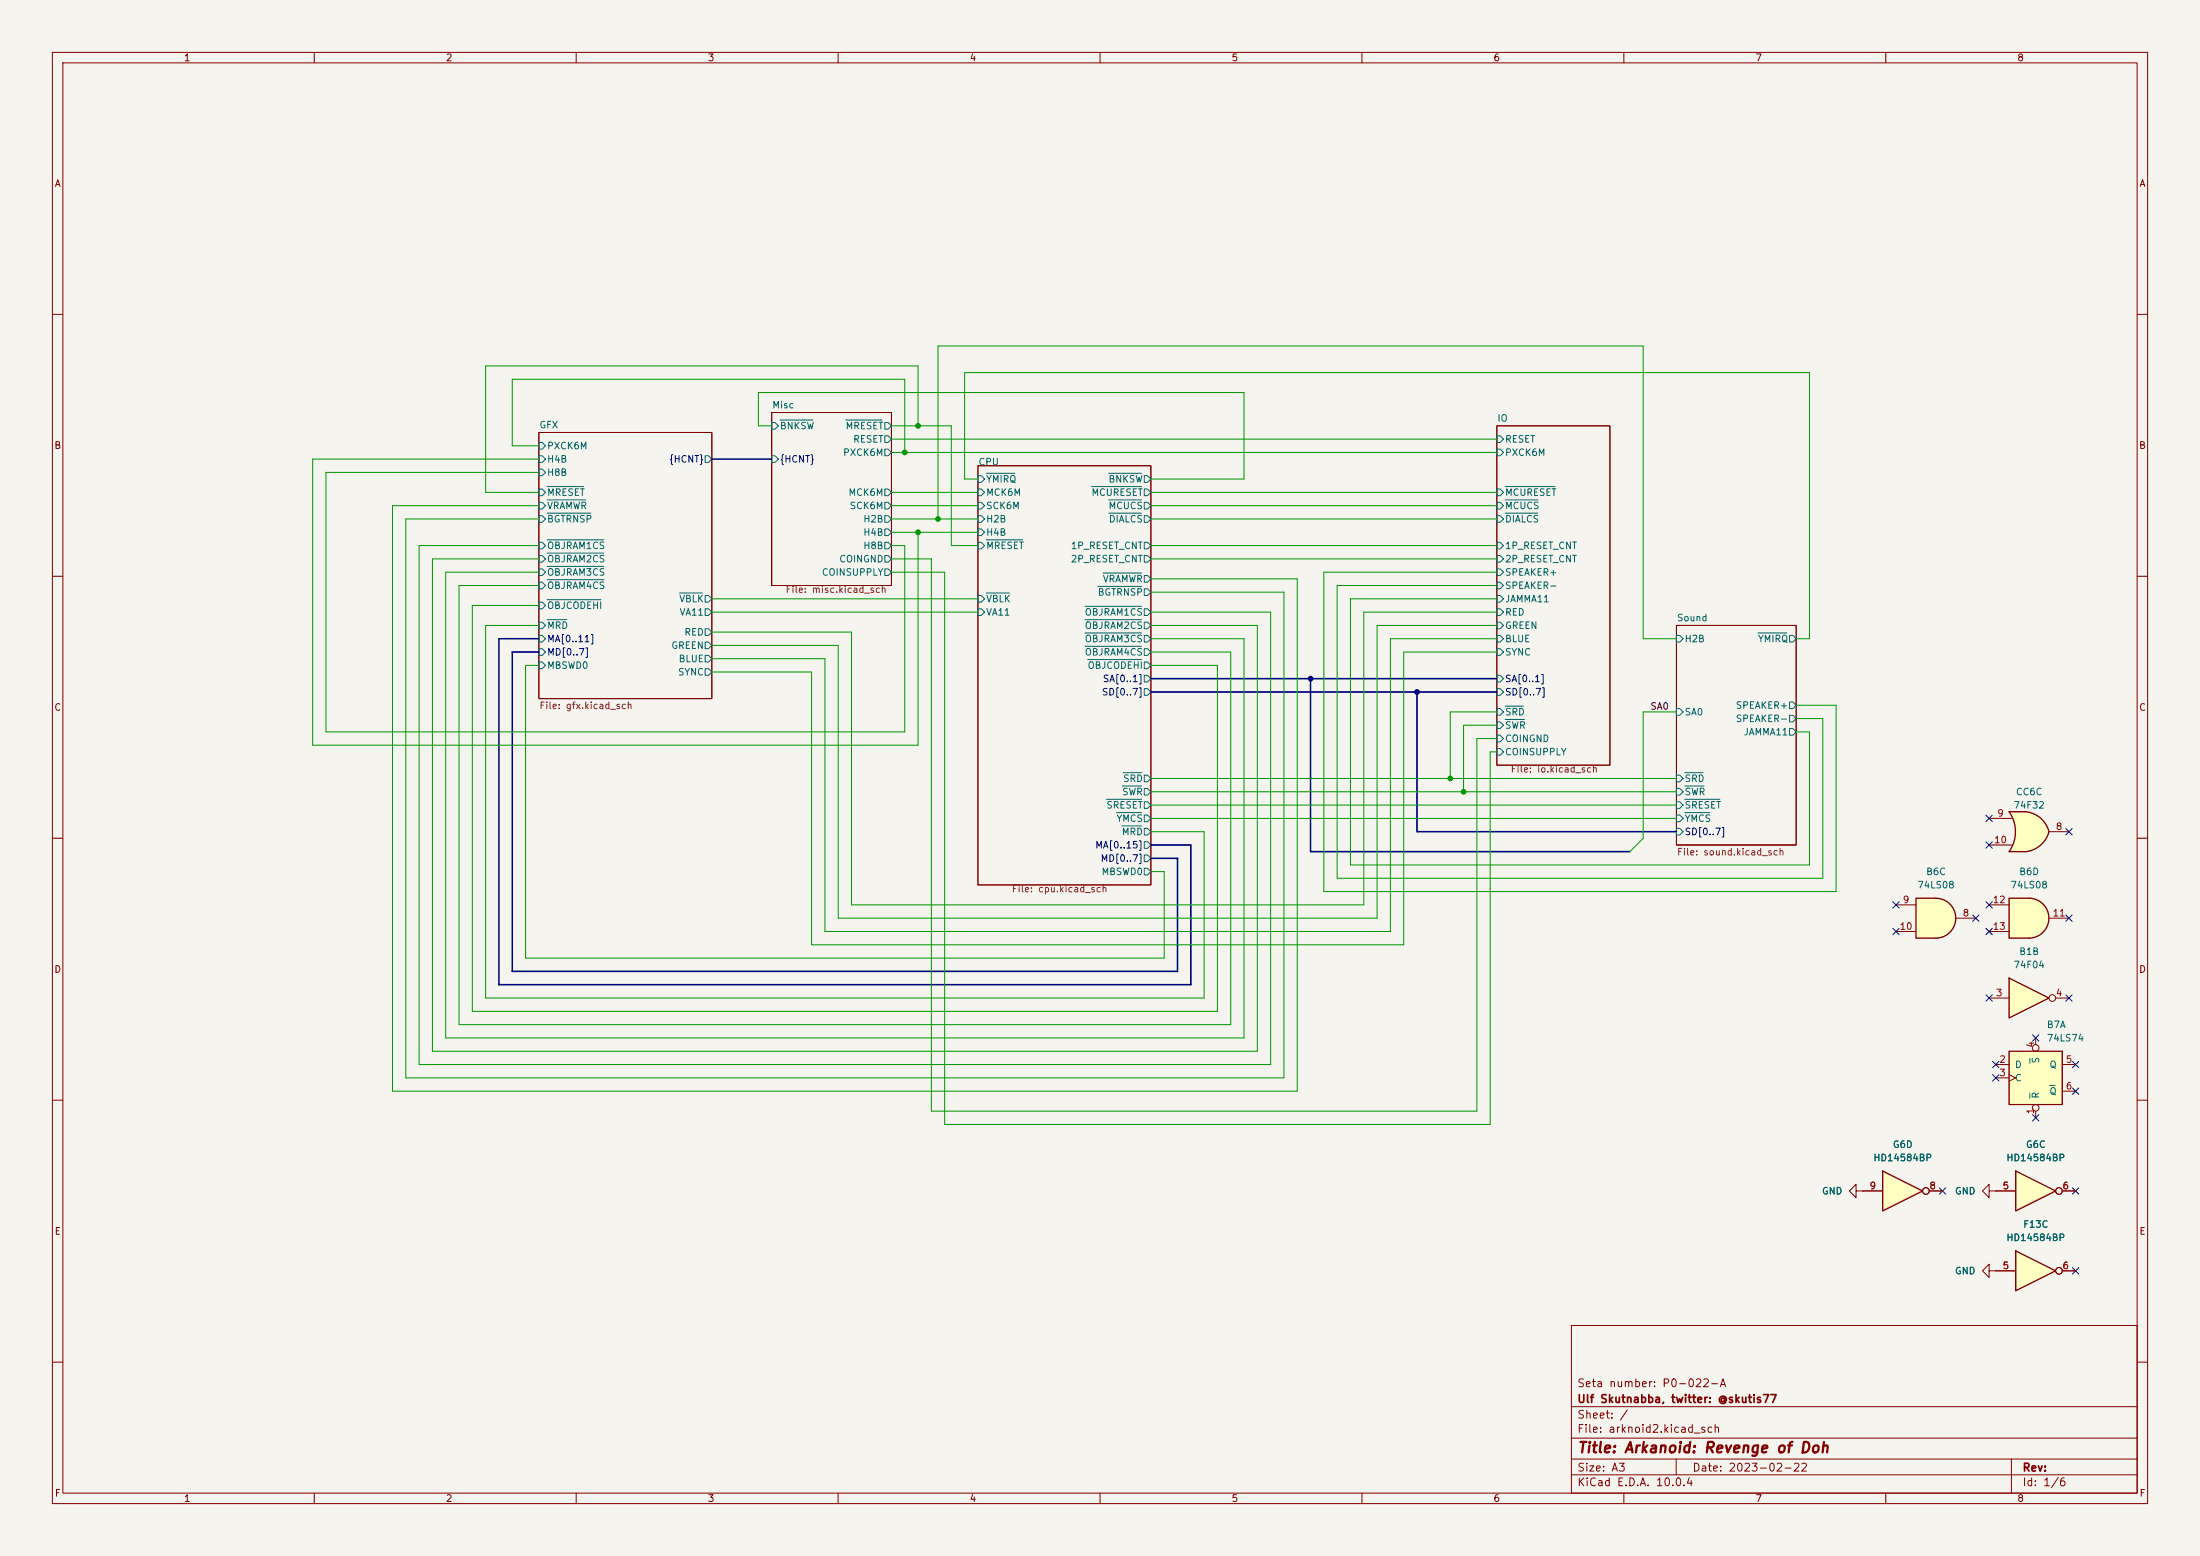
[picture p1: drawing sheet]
<svg xmlns="http://www.w3.org/2000/svg" width="420mm" height="297mm" viewBox="0 0 420 297" stroke-linecap="round" stroke-linejoin="round" font-family="sans-serif">
<path d="M0 0h420v297h-420z" fill="#f5f4ef" stroke="#f5f4ef" stroke-width=".19"/>
<g fill="none" stroke="#840000" stroke-width=".19">
<path d="M10 10h400v277h-400zM12 12h396v273h-396zM60 10v2M110 10v2M160 10v2M210 10v2M260 10v2M310 10v2M360 10v2M10 60h2M147.3 78.7h22.9v33.1h-22.9zM408 60h2"/>
<path d="M102.9 82.6h33v50.8h-33zM186.7 88.9h33v80h-33zM285.7 81.3h21.6v64.8h-21.6zM10 110h2M320 119.4h22.9v41.9h-22.9zM408 110h2M10 160h2M408 160h2M10 210h2M408 210h2M300 253h108v32h-108zM10 260h2"/>
<path d="M300 278.5h108M300 274.5h108M300 268.5h108M320 278.5v3M384 278.5v6.5M408 260h2M60 285v2M110 285v2M160 285v2M210 285v2M260 285v2M300 281.5h108"/>
<path d="M310 285v2M360 285v2"/>
</g>
<g fill="none" stroke="#006464" stroke-width=".19">
<path d="M102.9 93.3h.6l.6 .7-.6 .6h-.6zM102.9 95.9h.6l.6 .6-.6 .7h-.6zM102.9 98.4h.6l.6 .7-.6 .6h-.6zM102.9 84.5h.6l.6 .6-.6 .6h-.6zM102.9 87h.6l.6 .6-.6 .7h-.6zM102.9 89.5h.6l.6 .7-.6 .6h-.6zM104.5 92.9h6.9M104.5 95.4h7.3M104.5 98h8.3M134.6 87h.7l.6 .6-.6 .7h-.7zM147.3 80.6h.7l.6 .7-.6 .6h-.7zM147.3 87h.7l.6 .6-.6 .7h-.7z"/>
<path d="M148.9 80.2h6.3M161.4 80.2h7M168.9 85.7h.6l.7 .7-.7 .6h-.6zM168.9 95.9h.6l.7 .6-.7 .7h-.6zM168.9 93.3h.6l.7 .7-.7 .6h-.6zM168.9 98.4h.6l.7 .7-.7 .6h-.6zM168.9 80.6h.6l.7 .7-.7 .6h-.6zM168.9 83.2h.6l.7 .6-.7 .7h-.6zM186.7 95.9h.6l.7 .6-.7 .7h-.6zM186.7 98.4h.6l.7 .7-.7 .6h-.6zM186.7 93.3h.6l.7 .7-.7 .6h-.6zM186.7 90.8h.6l.7 .6-.7 .7h-.6z"/>
<path d="M188.3 90.3h5.5M208.4 92.9h9.5M211.6 95.4h6.3M211.6 90.3h6.3M211.7 98h6.2M218.4 90.8h.7l.6 .6-.6 .7h-.7zM218.4 98.4h.7l.6 .7-.6 .6h-.7zM218.4 95.9h.7l.6 .6-.6 .7h-.7zM218.4 93.3h.7l.6 .7-.6 .6h-.7zM285.7 98.4h.7l.6 .7-.6 .6h-.7zM285.7 85.7h.7l.6 .7-.6 .6h-.7zM285.7 83.2h.7l.6 .6-.6 .7h-.7z"/>
<path d="M285.7 93.3h.7l.6 .7-.6 .6h-.7zM285.7 95.9h.7l.6 .6-.6 .7h-.7zM287.3 92.9h9.6M287.3 95.4h6.3M287.3 98h6.3M102.9 118.7h.6l.6 .7-.6 .6h-.6zM102.9 114.9h.6l.6 .7-.6 .6h-.6zM102.9 111.1h.6l.6 .7-.6 .6h-.6zM102.9 108.6h.6l.6 .6-.6 .7h-.6zM102.9 106h.6l.6 .7-.6 .6h-.6zM102.9 103.5h.6l.6 .6-.6 .7h-.6zM104.5 118.3h3.7"/>
<path d="M104.5 114.5h10.2M104.5 110.7h10.8M104.5 108.1h10.8M104.5 105.6h10.8M104.5 103h10.8M129.7 113.2h4.4M134.6 116.2h.7l.6 .6-.6 .7h-.7zM134.6 113.7h.7l.6 .6-.6 .6h-.7zM168.9 103.5h.6l.7 .6-.7 .7h-.6zM168.9 101h.6l.7 .6-.7 .6h-.6zM168.9 106h.6l.7 .7-.7 .6h-.6zM168.9 108.6h.6l.7 .6-.7 .7h-.6z"/>
<path d="M186.7 116.2h.6l.7 .6-.7 .7h-.6zM186.7 101h.6l.7 .6-.7 .6h-.6zM186.7 113.7h.6l.7 .6-.7 .6h-.6zM186.7 103.5h.6l.7 .6-.7 .7h-.6zM188.3 113.2h4.4M188.3 103h6.9M207.1 118.3h10.8M207.1 115.7h10.8M209.6 111.9h8.3M210.6 109.4h7.3M218.4 118.7h.7l.6 .7-.6 .6h-.7zM218.4 116.2h.7l.6 .6-.6 .7h-.7z"/>
<path d="M218.4 109.9h.7l.6 .6-.6 .6h-.7zM218.4 112.4h.7l.6 .6-.6 .7h-.7zM218.4 103.5h.7l.6 .6-.6 .7h-.7zM218.4 106h.7l.6 .7-.6 .6h-.7zM285.7 103.5h.7l.6 .6-.6 .7h-.7zM285.7 106h.7l.6 .7-.6 .6h-.7zM285.7 108.6h.7l.6 .6-.6 .7h-.7zM285.7 113.7h.7l.6 .6-.6 .6h-.7zM285.7 116.2h.7l.6 .6-.6 .7h-.7zM285.7 118.7h.7l.6 .7-.6 .6h-.7zM285.7 111.1h.7l.6 .7-.6 .6h-.7zM102.9 123.8h.6l.6 .7-.6 .6h-.6z"/>
<path d="M102.9 126.4h.6l.6 .6-.6 .6h-.6zM102.9 121.3h.6l.6 .6-.6 .7h-.6zM134.6 127.6h.7l.6 .7-.6 .6h-.7zM134.6 122.6h.7l.6 .6-.6 .6h-.7zM134.6 120h.7l.6 .7-.6 .6h-.7zM134.6 125.1h.7l.6 .6-.6 .7h-.7zM207.1 120.8h10.8M207.1 123.4h10.8M207.7 125.9h10.2M218.4 121.3h.7l.6 .6-.6 .7h-.7zM218.4 123.8h.7l.6 .7-.6 .6h-.7zM218.4 126.4h.7l.6 .6-.6 .6h-.7z"/>
<path d="M218.4 128.9h.7l.6 .6-.6 .7h-.7zM218.4 131.4h.7l.6 .7-.6 .6h-.7zM285.7 121.3h.7l.6 .6-.6 .7h-.7zM285.7 123.8h.7l.6 .7-.6 .6h-.7zM285.7 135.3h.7l.6 .6-.6 .6h-.7zM285.7 137.8h.7l.6 .6-.6 .7h-.7zM285.7 128.9h.7l.6 .6-.6 .7h-.7zM285.7 131.4h.7l.6 .7-.6 .6h-.7zM287.3 134.8h3.5M287.3 137.3h3.7M320 121.3h.7l.6 .6-.6 .7h-.7zM320 135.3h.7l.6 .6-.6 .6h-.7z"/>
<path d="M335.6 120.8h5.5M341.6 139.1h.7l.6 .6-.6 .6h-.7zM341.6 121.3h.7l.6 .6-.6 .7h-.7zM341.6 136.5h.7l.6 .7-.6 .6h-.7zM341.6 134h.7l.6 .6-.6 .7h-.7zM211.2 152.6h6.7M213.2 155.1h4.7M214.2 157.6h3.7M214.2 150h3.7M214.4 147.5h3.5M218.4 155.6h.7l.6 .6-.6 .6h-.7zM218.4 158.1h.7l.6 .7-.6 .6h-.7z"/>
<path d="M218.4 153h.7l.6 .7-.6 .6h-.7zM218.4 148h.7l.6 .6-.6 .6h-.7zM218.4 150.5h.7l.6 .6-.6 .7h-.7zM285.7 140.3h.7l.6 .7-.6 .6h-.7zM285.7 142.9h.7l.6 .6-.6 .6h-.7zM320 153h.7l.6 .7-.6 .6h-.7zM320 155.6h.7l.6 .6-.6 .6h-.7zM320 148h.7l.6 .6-.6 .6h-.7zM320 150.5h.7l.6 .6-.6 .7h-.7zM320 158.1h.7l.6 .7-.6 .6h-.7zM321.6 152.6h6.7M321.6 155.1h4.8"/>
<path d="M321.6 147.5h3.5M321.6 150h3.7M218.4 163.2h.7l.6 .6-.6 .7h-.7zM218.4 165.7h.7l.6 .7-.6 .6h-.7zM218.4 160.7h.7l.6 .6-.6 .6h-.7z"/>
</g>
<path d="M359.4 223.5l7.6 3.8-7.6 3.8z" fill="#ffffc2"/>
<path d="M359.4 223.5l7.6 3.8-7.6 3.8z" fill="none" stroke="#840000" stroke-width=".25"/>
<g fill="none" stroke="#840000" stroke-width=".19">
<path d="M354.3 227.3v-1.2l-1.2 1.2 1.2 1.3v-1.3h5.1M368.3 227.3h2.5M379.7 227.3v-1.2l-1.2 1.2 1.2 1.3v-1.3h1.3M379.7 242.6v-1.3l-1.2 1.3 1.2 1.2v-1.2h1.3"/>
<circle cx="367.7" cy="227.3" r=".63"/>
</g>
<path d="M387.3 171.5a3.8 3.8 0 0 1 3.8 3.8 3.8 3.8 0 0 1-3.8 3.8z" fill="#ffffc2" stroke="#ffffc2" stroke-width=".19"/>
<path d="M383.5 171.5h3.8v7.6h-3.8z" fill="#ffffc2"/>
<path d="M383.5 171.5h3.8a3.8 3.8 0 0 1 3.8 3.8 3.8 3.8 0 0 1-3.8 3.8h-3.8z" fill="none" stroke="#840000" stroke-width=".25"/>
<path d="M379.7 172.7h3.8M379.7 177.8h3.8M391.2 175.3h3.8" fill="none" stroke="#840000" stroke-width=".19"/>
<path d="M383.5 154.9h3.2M383.5 162.6h3.2" fill="none" stroke="#ffffc2" stroke-width=".19"/>
<g fill="#ffffc2" stroke="#ffffc2" stroke-width=".19">
<path d="M386.1 157.4l5.1 1.4a5.2 5.2 0 0 1-4.5 3.8z"/>
<path d="M386.7 154.9a5.1 5.1 0 0 1 4.5 3.8l-5 1.3z"/>
</g>
<path d="M383.5 154.9h3.2v7.7h-3.2a6.7 6.7 0 0 0 0-7.7z" fill="#ffffc2"/>
<path d="M383.5 154.9h3.2a5.1 5.1 0 0 1 4.5 3.8 5.2 5.2 0 0 1-4.5 3.9h-3.2a6.6 6.6 0 0 0 0-7.7z" fill="none" stroke="#840000" stroke-width=".25"/>
<path d="M379.7 156.2h4.3M391.2 158.8h3.8M379.7 161.3h4.3" fill="none" stroke="#840000" stroke-width=".19"/>
<path d="M369.6 171.5a3.8 3.8 0 0 1 3.8 3.8 3.8 3.8 0 0 1-3.8 3.8z" fill="#ffffc2" stroke="#ffffc2" stroke-width=".19"/>
<path d="M365.8 171.5h3.8v7.6h-3.8z" fill="#ffffc2"/>
<path d="M365.8 171.5h3.8a3.8 3.8 0 0 1 3.8 3.8 3.8 3.8 0 0 1-3.8 3.8h-3.8z" fill="none" stroke="#840000" stroke-width=".25"/>
<path d="M361.9 172.7h3.9M361.9 177.8h3.9M373.4 175.3h3.8" fill="none" stroke="#840000" stroke-width=".19"/>
<path d="M383.5 186.7l7.7 3.8-7.7 3.8z" fill="#ffffc2"/>
<path d="M383.5 186.7l7.7 3.8-7.7 3.8z" fill="none" stroke="#840000" stroke-width=".25"/>
<g fill="none" stroke="#840000" stroke-width=".19">
<path d="M379.7 190.5h3.8M392.4 190.5h2.6"/>
<circle cx="391.8" cy="190.5" r=".63"/>
</g>
<path d="M383.5 200.7h10.2v10.1h-10.2z" fill="#ffffc2"/>
<path d="M383.5 200.7h10.2v10.1h-10.2z" fill="none" stroke="#840000" stroke-width=".25"/>
<g fill="none" stroke="#840000" stroke-width=".19">
<path d="M388.6 198.1v1.3M381 203.2h2.5M381 205.7h2.5M383.5 205.1l1.3 .6-1.3 .7M388.6 212.1v1.3M393.7 203.2h2.5M393.7 208.3h2.5"/>
<circle cx="388.6" cy="211.5" r=".63"/>
<circle cx="388.6" cy="200" r=".63"/>
</g>
<path d="M387.5 202v1M387.5 208.7v1M391.3 207.2h1.1" fill="none" stroke="#006464" stroke-width=".19"/>
<path d="M384.8 223.5l7.6 3.8-7.6 3.8z" fill="#ffffc2"/>
<path d="M384.8 223.5l7.6 3.8-7.6 3.8z" fill="none" stroke="#840000" stroke-width=".25"/>
<g fill="none" stroke="#840000" stroke-width=".19">
<path d="M381 227.3h3.8M393.7 227.3h2.5"/>
<circle cx="393.1" cy="227.3" r=".63"/>
</g>
<path d="M384.8 238.8l7.6 3.8-7.6 3.8z" fill="#ffffc2"/>
<path d="M384.8 238.8l7.6 3.8-7.6 3.8z" fill="none" stroke="#840000" stroke-width=".25"/>
<g fill="none" stroke="#840000" stroke-width=".19">
<path d="M355.6 227.3h3.8M368.3 227.3h2.5M381 227.3h3.8M393.7 227.3h2.5M381 242.6h3.8M393.7 242.6h2.5"/>
<circle cx="367.7" cy="227.3" r=".63"/>
<circle cx="393.1" cy="227.3" r=".63"/>
<circle cx="393.1" cy="242.6" r=".63"/>
</g>
<path d="M135.9 87.6h11.4M102.9 124.5h-5.1v60.9h127v-21.6h-5.1M102.9 121.9h-7.7v66.1h132.1v-26.7h-7.6M219.7 129.5h66M219.7 132.1h66M250.2 129.5v33.1h60.9M270.5 132.1v26.7h49.5" fill="none" stroke="#000084" stroke-width=".3"/>
<g fill="none" stroke="#009600" stroke-width=".19">
<path d="M102.9 85.1h-5.1v-12.7h74.9v14M102.9 90.2h-40.7v49.5h110.5v-35.6h-2.5M102.9 87.6h-43.2v54.6h115.6v-40.6M102.9 96.5h-28v111.8h172.7v-97.8h-27.9M102.9 99.1h-25.4v106.6h167.6v-92.7h-25.4M147.3 81.3h-2.5v-6.4h92.7v16.5h-17.8M170.2 94h16.5M170.2 86.4h115.5M170.2 96.5h16.5M170.2 99.1h16.5M170.2 83.8h115.5M170.2 81.3h11.4v22.8h5.1"/>
<path d="M175.3 81.3v-11.4h-82.6v24.1h10.2M179.1 99.1v-33.1h134.6v55.9h6.3M186.7 91.4h-2.6v-20.3h161.3v50.8h-2.5M219.7 94h66M219.7 96.5h66M219.7 99.1h66M102.9 111.8h-15.3v83.8h147.3v-71.1h-15.2M102.9 106.7h-20.4v94h157.5v-81.3h-20.3M102.9 119.4h-10.2v71.1h137.2v-31.7h-10.2M102.9 109.2h-17.8v88.9h152.4v-76.2h-17.8M102.9 115.6h-12.7v77.4h142.2v-66h-12.7M102.9 104.1h-22.9v99.1h162.6v-86.4h-22.9"/>
<path d="M135.9 116.8h50.8M135.9 114.3h50.8M170.2 106.7h7.6v105.4h104.1v-71.1h3.8M170.2 109.2h10.1v105.4h104.2v-71.1h1.2M170.2 101.6h16.5M219.7 106.7h66M219.7 104.1h66M285.7 116.8h-25.4v55.9h-97.7v-52h-26.7M285.7 111.8h-30.4v55.8h92.7v-30.4h-5.1M285.7 109.2h-33v61h97.8v-35.6h-7.6M285.7 114.3h-27.9v50.8h87.6v-25.4h-2.5M285.7 119.4h-22.8v55.9h-102.9v-52.1h-24.1"/>
<path d="M102.9 127h-2.6v55.9h121.9v-16.5h-2.5M285.7 135.9h-8.8v12.7M285.7 124.5h-17.7v55.8h-113.1v-52h-19M285.7 121.9h-20.3v55.9h-107.9v-52.1h-21.6M285.7 138.4h-6.3v12.7M320 135.9h-6.3v24.1l-2.6 2.6M219.7 151.1h100.3M219.7 148.6h100.3M219.7 156.2h100.3M219.7 153.7h100.3"/>
</g>
<g fill="none" stroke="#000084" stroke-width=".19">
<path d="M379.1 155.6l1.2 1.2M380.3 155.6l-1.2 1.2M394.4 158.1l1.2 1.3M395.6 158.1l-1.2 1.3M361.3 177.2l1.3 1.2M361.3 172.1l1.3 1.2M362.6 177.2l-1.3 1.2M362.6 172.1l-1.3 1.2M376.6 174.7l1.2 1.2M377.8 174.7l-1.2 1.2M379.1 172.1l1.2 1.2M379.1 177.2l1.2 1.2"/>
<path d="M379.1 160.7l1.2 1.2M380.3 172.1l-1.2 1.2M380.3 177.2l-1.2 1.2M380.3 160.7l-1.2 1.2M394.4 174.7l1.2 1.2M395.6 174.7l-1.2 1.2M379.1 189.9l1.2 1.2M380.3 189.9l-1.2 1.2M388 197.5l1.2 1.2M389.2 197.5l-1.2 1.2M394.4 189.9l1.2 1.2M395.6 189.9l-1.2 1.2"/>
<path d="M380.4 205.1l1.2 1.2M380.4 202.6l1.2 1.2M381.6 205.1l-1.2 1.2M381.6 202.6l-1.2 1.2M388 212.8l1.2 1.2M389.2 212.8l-1.2 1.2M395.6 207.7l1.2 1.2M395.6 202.6l1.2 1.2M396.8 207.7l-1.2 1.2M396.8 202.6l-1.2 1.2M370.2 226.7l1.2 1.2M371.4 226.7l-1.2 1.2"/>
<path d="M395.6 226.7l1.2 1.2M396.8 226.7l-1.2 1.2M395.6 242l1.2 1.2M396.8 242l-1.2 1.2"/>
</g>
<g fill="#000084" stroke="#000084" stroke-width=".19">
<circle cx="250.2" cy="129.5" r=".46"/>
<circle cx="270.5" cy="132.1" r=".46"/>
</g>
<g fill="#009600" stroke="#009600" stroke-width=".19">
<circle cx="179.1" cy="99.1" r=".46"/>
<circle cx="172.7" cy="86.4" r=".46"/>
<circle cx="175.3" cy="81.3" r=".46"/>
<circle cx="279.4" cy="151.1" r=".46"/>
<circle cx="276.9" cy="148.6" r=".46"/>
<circle cx="175.3" cy="101.6" r=".46"/>
</g>
<text font-size="2" fill="#840000" x="301" y="277.8">Title: Arkanoid: Revenge of Doh</text>
<g font-size="1.5" fill="#840000">
<text x="301" y="268.1">Ulf Skutnabba, twitter: @skutis77</text>
<text x="301" y="265.1">Seta number: P0-022-A</text>
<text x="301" y="273.8">File: arknoid2.kicad_sch</text>
<text x="301" y="271.1">Sheet: /</text>
<text x="301" y="281.2">Size: A3</text>
<text x="323" y="281.2">Date: 2023-02-22</text>
<text x="386" y="281.2">Rev:</text>
<text x="301" y="284">KiCad E.D.A. 10.0.4</text>
<text x="386" y="284">Id: 1/6</text>
</g>
<g font-size="1.3" fill="#840000">
<text x="35" y="12">1</text>
<text x="85" y="12">2</text>
<text x="135" y="12">3</text>
<text x="185" y="12">4</text>
<text x="235" y="12">5</text>
<text x="285" y="12">6</text>
<text x="335" y="12">7</text>
<text x="385" y="12">8</text>
<text x="10.3" y="36">A</text>
<text x="408.3" y="36">A</text>
<text x="10.3" y="86">B</text>
<text x="408.2" y="86">B</text>
<text x="10.3" y="136">C</text>
<text x="408.2" y="136">C</text>
<text x="10.3" y="186">D</text>
<text x="408.2" y="186">D</text>
<text x="10.3" y="236">E</text>
<text x="408.3" y="236">E</text>
<text x="10.3" y="286">F</text>
<text x="35" y="287">1</text>
<text x="85" y="287">2</text>
<text x="135" y="287">3</text>
<text x="185" y="287">4</text>
<text x="235" y="287">5</text>
<text x="285" y="287">6</text>
<text x="335" y="287">7</text>
<text x="385" y="287">8</text>
<text x="408.3" y="286">F</text>
</g>
<g font-size="1.3" fill="#006464">
<text x="102.9" y="82.1">GFX</text>
<text x="147.3" y="78.3">Misc</text>
<text x="148.8" y="82.3">BNKSW</text>
<text x="161.3" y="82.3">MRESET</text>
<text x="285.8" y="80.8">IO</text>
<text x="104.3" y="86.1">PXCK6M</text>
<text x="104.3" y="88.6">H4B</text>
<text x="160.8" y="87.3">PXCK6M</text>
<text x="162.8" y="84.8">RESET</text>
<text x="186.7" y="89.1">CPU</text>
<text x="287.2" y="87.3">PXCK6M</text>
<text x="287.2" y="84.8">RESET</text>
<text x="104.3" y="95">MRESET</text>
<text x="104.3" y="91.1">H8B</text>
<text x="161.9" y="95">MCK6M</text>
<text x="188.2" y="95">MCK6M</text>
<text x="188.2" y="92.4">YMIRQ</text>
<text x="208.2" y="95">MCURESET</text>
<text x="211.5" y="92.4">BNKSW</text>
<text x="287.2" y="95">MCURESET</text>
<text x="104.3" y="97.5">VRAMWR</text>
<text x="104.3" y="100">BGTRNSP</text>
<text x="162.1" y="97.5">SCK6M</text>
<text x="164.7" y="100">H2B</text>
<text x="188.2" y="97.5">SCK6M</text>
<text x="188.2" y="100">H2B</text>
<text x="211.5" y="97.5">MCUCS</text>
<text x="211.6" y="100">DIALCS</text>
<text x="287.2" y="100">DIALCS</text>
<text x="287.2" y="97.5">MCUCS</text>
<text x="104.3" y="107.7">OBJRAM2CS</text>
<text x="104.3" y="105.1">OBJRAM1CS</text>
<text x="160.1" y="107.7">COINGND</text>
<text x="164.7" y="105.1">H8B</text>
<text x="164.7" y="102.6">H4B</text>
<text x="188.2" y="102.6">H4B</text>
<text x="188.2" y="105.1">MRESET</text>
<text x="204.3" y="105.1">1P_RESET_CNT</text>
<text x="204.3" y="107.7">2P_RESET_CNT</text>
<text x="287.2" y="105.1">1P_RESET_CNT</text>
<text x="287.2" y="107.7">2P_RESET_CNT</text>
<text x="104.3" y="112.7">OBJRAM4CS</text>
<text x="104.3" y="110.2">OBJRAM3CS</text>
<text x="156.8" y="110.2">COINSUPPLY</text>
<text x="210.4" y="111.5">VRAMWR</text>
<text x="287.2" y="110.2">SPEAKER+</text>
<text x="287.2" y="112.7">SPEAKER-</text>
<text x="104.3" y="116.5">OBJCODEHI</text>
<text x="129.6" y="115.3">VBLK</text>
<text x="129.6" y="117.8">VA11</text>
<text x="188.2" y="117.8">VA11</text>
<text x="188.2" y="115.3">VBLK</text>
<text x="207" y="117.8">OBJRAM1CS</text>
<text x="209.5" y="114">BGTRNSP</text>
<text x="287.2" y="115.3">JAMMA11</text>
<text x="287.2" y="117.8">RED</text>
<text x="320" y="118.9">Sound</text>
<text x="104.3" y="120.4">MRD</text>
<text x="128.1" y="124.2">GREEN</text>
<text x="130.5" y="121.6">RED</text>
<text x="207" y="120.4">OBJRAM2CS</text>
<text x="207" y="122.9">OBJRAM3CS</text>
<text x="207" y="125.4">OBJRAM4CS</text>
<text x="287.2" y="122.9">BLUE</text>
<text x="287.2" y="125.4">SYNC</text>
<text x="287.2" y="120.4">GREEN</text>
<text x="321.5" y="122.9">H2B</text>
<text x="335.5" y="122.9">YMIRQ</text>
<text x="104.3" y="128">MBSWD0</text>
<text x="129.3" y="129.2">SYNC</text>
<text x="129.4" y="126.7">BLUE</text>
<text x="207.5" y="128">OBJCODEHI</text>
<text x="287.2" y="136.9">SRD</text>
<text x="321.5" y="136.9">SA0</text>
<text x="331.3" y="135.6">SPEAKER+</text>
<text x="287.2" y="141.9">COINGND</text>
<text x="287.2" y="139.4">SWR</text>
<text x="331.3" y="138.1">SPEAKER-</text>
<text x="332.8" y="140.7">JAMMA11</text>
<text x="214.3" y="149.6">SRD</text>
<text x="287.2" y="144.5">COINSUPPLY</text>
<text x="321.5" y="149.6">SRD</text>
<text x="211.1" y="154.6">SRESET</text>
<text x="214.1" y="152.1">SWR</text>
<text x="321.5" y="154.6">SRESET</text>
<text x="321.5" y="152.1">SWR</text>
<text x="384.3" y="154.6">74F32</text>
<text x="384.7" y="152.1">CC6C</text>
<text x="213" y="157.2">YMCS</text>
<text x="214.1" y="159.7">MRD</text>
<text x="321.5" y="157.2">YMCS</text>
<text x="210.2" y="167.3">MBSWD0</text>
<text x="367.6" y="167.3">B6C</text>
<text x="385.4" y="167.3">B6D</text>
<text x="365.9" y="169.9">74LS08</text>
<text x="383.7" y="169.9">74LS08</text>
<text x="384.3" y="185.1">74F04</text>
<text x="385.4" y="182.6">B1B</text>
<text x="390.6" y="196.6">B7A</text>
<text x="389.6" y="203.1" transform="rotate(-90 389.6 203.1)">S</text>
<text x="390.6" y="199.1">74LS74</text>
<text x="384.6" y="204.2">D</text>
<text x="384.6" y="206.7">C</text>
<text x="389.6" y="209.8" transform="rotate(-90 389.6 209.8)">R</text>
<text x="391.2" y="204.2">Q</text>
<text x="391.2" y="209.3">Q</text>
<text x="357.5" y="222">HD14584BP</text>
<text x="361.2" y="219.4">G6D</text>
<text x="382.9" y="222">HD14584BP</text>
<text x="386.6" y="219.4">G6C</text>
<text x="347.7" y="228.3">GND</text>
<text x="373.1" y="228.3">GND</text>
<text x="382.9" y="237.2">HD14584BP</text>
<text x="386.1" y="234.7">F13C</text>
<text x="373.1" y="243.5">GND</text>
</g>
<g font-size="1.3" fill="#000084">
<text x="127.6" y="88.6">{HCNT}</text>
<text x="148.8" y="88.6">{HCNT}</text>
<text x="104.3" y="125.4">MD[0..7]</text>
<text x="104.3" y="122.9">MA[0..11]</text>
<text x="210.4" y="130.5">SA[0..1]</text>
<text x="287.2" y="130.5">SA[0..1]</text>
<text x="210.2" y="133.1">SD[0..7]</text>
<text x="287.2" y="133.1">SD[0..7]</text>
<text x="321.5" y="159.7">SD[0..7]</text>
<text x="209" y="162.3">MA[0..15]</text>
<text x="210" y="164.8">MD[0..7]</text>
</g>
<g font-size="1.3" fill="#725600">
<text x="149.9" y="113.5">File: misc.kicad_sch</text>
<text x="102.9" y="135.6">File: gfx.kicad_sch</text>
<text x="288.3" y="147.8">File: io.kicad_sch</text>
<text x="320" y="163.6">File: sound.kicad_sch</text>
<text x="193" y="170.6">File: cpu.kicad_sch</text>
</g>
<text font-size="1.3" fill="#0f0f0f" x="315" y="135.8">SA0</text>
<g font-size="1.3" fill="#a90000">
<text x="380.6" y="161.3">10</text>
<text x="381.2" y="156.2">9</text>
<text x="392.4" y="158.7">8</text>
<text x="363.1" y="172.7">9</text>
<text x="380.3" y="172.7">12</text>
<text x="362.5" y="177.8">10</text>
<text x="374.6" y="175.2">8</text>
<text x="380.3" y="177.8">13</text>
<text x="391.8" y="175.2">11</text>
<text x="380.9" y="190.5">3</text>
<text x="392.4" y="190.5">4</text>
<text x="381.6" y="203.2">2</text>
<text x="388.6" y="200.1" transform="rotate(-90 388.6 200.1)">4</text>
<text x="394.3" y="203.2">5</text>
<text x="381.6" y="205.7">3</text>
<text x="394.3" y="208.3">6</text>
<text x="388.6" y="212.8" transform="rotate(-90 388.6 212.8)">1</text>
<text x="356.8" y="227.3">9</text>
<text x="368.2" y="227.3">8</text>
<text x="382.2" y="227.3">5</text>
<text x="393.6" y="227.3">6</text>
<text x="382.2" y="242.5">5</text>
<text x="393.6" y="242.5">6</text>
</g>
</svg>
